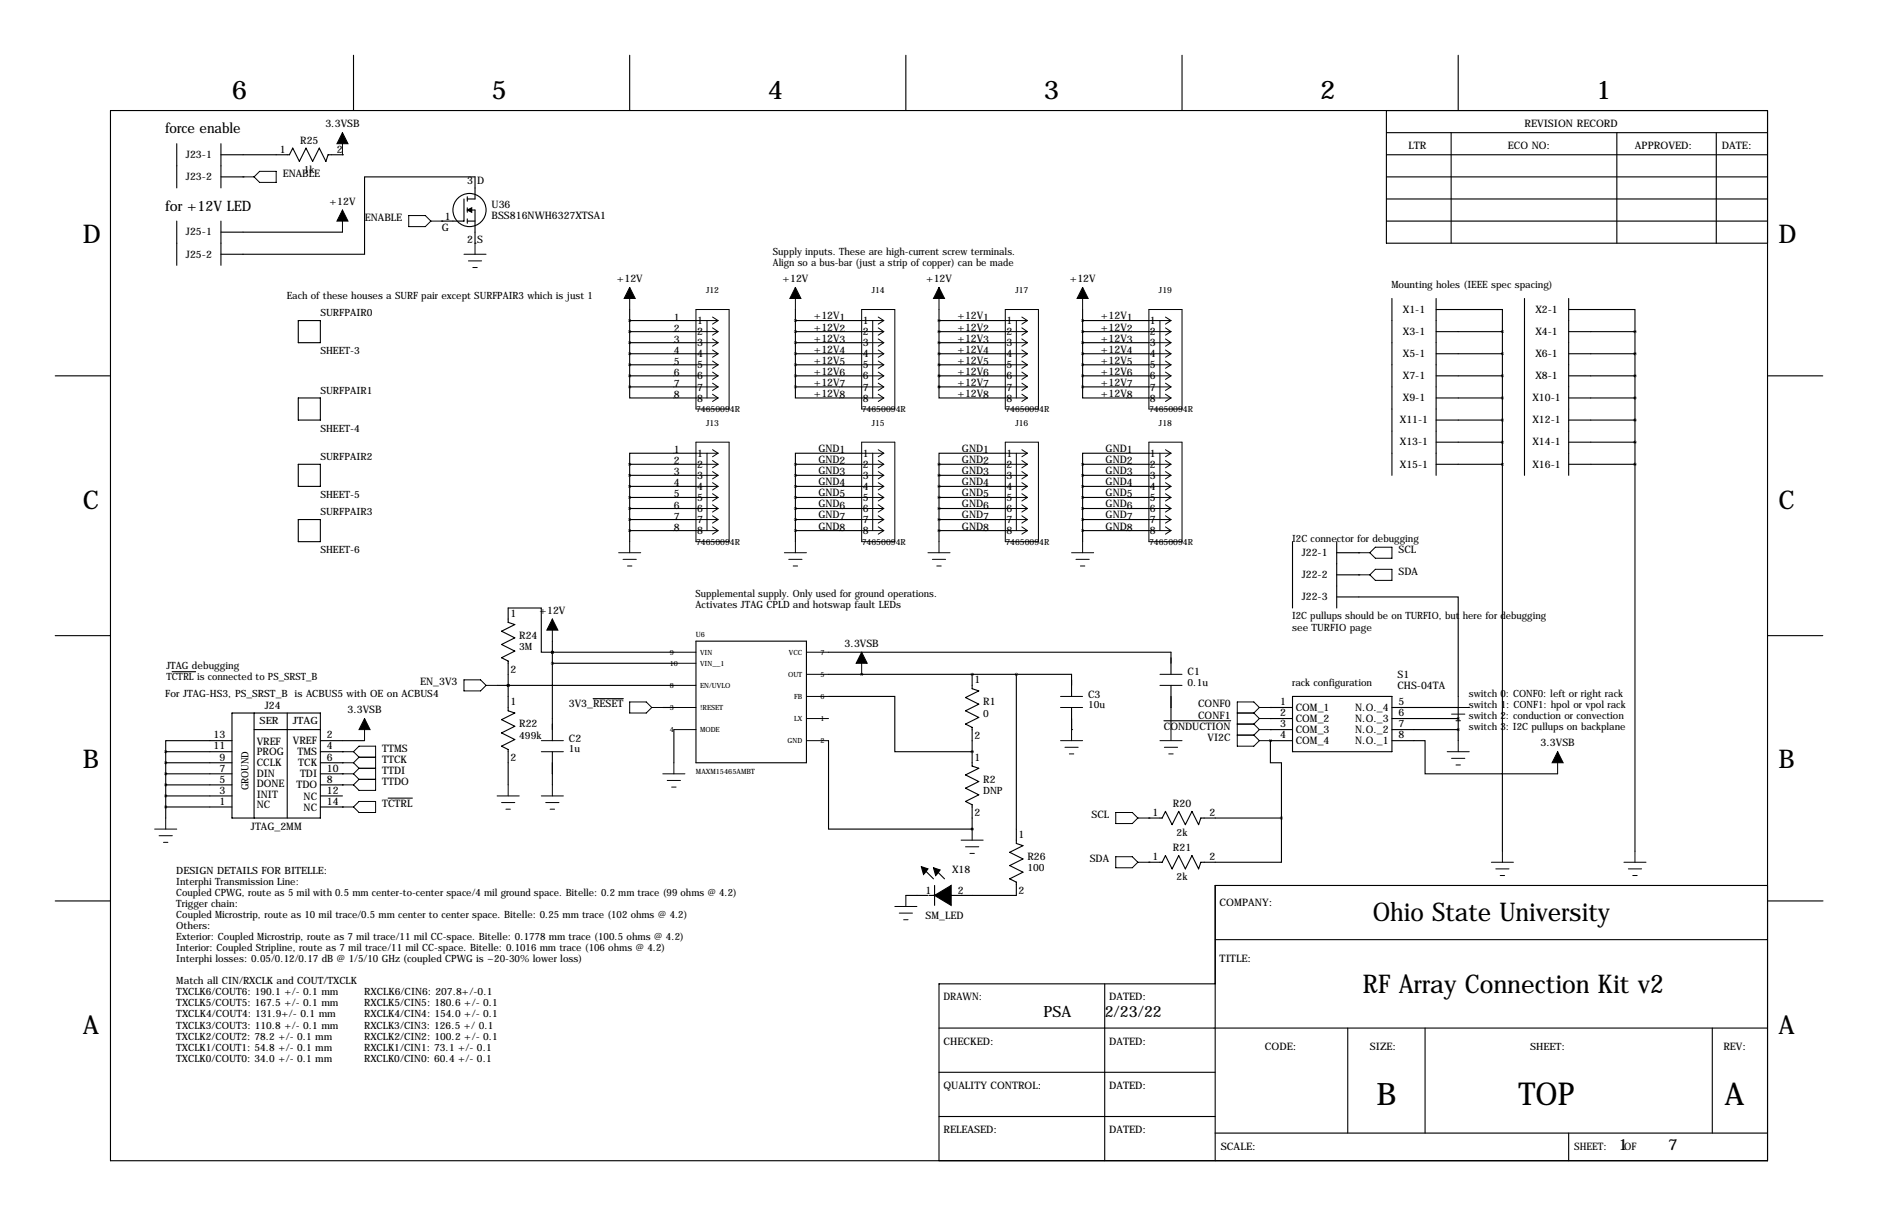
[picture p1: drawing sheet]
<svg xmlns="http://www.w3.org/2000/svg" width="432mm" height="279mm" viewBox="0 0 432 279" stroke-linecap="round" stroke-linejoin="round" font-family="sans-serif">
<g fill="none" stroke="#000" stroke-width=".25">
<path d="M81.3 12.7v12.7M144.8 12.7v12.7M208.3 12.7v12.7M271.8 12.7v12.7M335.3 12.7v12.7M25.4 25.4h381v241.3h-381zM40.6 33v10.2M50.8 35.6h15.7l.8-1.6 1.5 3.1 1.6-3.1 1.5 3.1 1.5-3.1 1.5 3.1 .5-1.5h3.3M50.8 33v10.2M78.7 35.6h.1M318.8 30.5h87.6M318.8 35.6h87.6"/>
<path d="M318.8 25.4v30.5h87.6M333.7 30.5v25.4M371.8 30.5v25.4M394.6 30.5v25.4M40.6 50.8v10.2M50.8 40.6h5.1M50.8 50.8v10.2M50.8 53.3h27.9M55.9 40.6h.1M101.6 50.8h.1M106.7 45.7v5.1h-5.1M107.4 45.7h1.8v-5.1h-25.4v17.8h-33"/>
<path d="M107.4 50.8h1.8M107.4 48.3h1.8v7.6M107.4 45.2v1M107.4 47.8v1M107.4 50.3v1M109.2 55.9h.1M318.8 45.7h87.6M318.8 50.8h87.6M318.8 40.6h87.6M68.6 73.7h5.1v5h-5.1zM144.8 71.1v17.8M144.8 78.7h15.2"/>
<path d="M144.8 73.7h15.2M144.8 76.2h15.2M182.9 78.7h15.2M182.9 73.7h15.2M182.9 76.2h15.2M182.9 71.1v17.8M215.9 71.1v17.8M215.9 78.7h15.2M215.9 73.7h15.2M215.9 76.2h15.2M248.9 78.7h15.3M248.9 73.7h15.3"/>
<path d="M248.9 76.2h15.3M248.9 71.1v17.8M320 68.6v40.6M330.2 71.1h15.2v5.1M330.2 68.6v40.6M330.2 76.2h15.2M345.4 76.2v119.4M350.5 68.6v40.6M360.7 71.1h15.2v5.1M360.7 68.6v40.6M360.7 76.2h15.2M375.9 76.2v119.4"/>
<path d="M12.7 86.4h12.7M68.6 91.4h5.1v5.1h-5.1zM144.8 88.9v2.5h15.2M144.8 86.4h15.2M144.8 81.3h15.2M144.8 83.8h15.2M144.8 88.9h15.2M182.9 88.9v2.5h15.2M182.9 86.4h15.2M182.9 81.3h15.2M182.9 83.8h15.2M182.9 88.9h15.2"/>
<path d="M215.9 88.9v2.5h15.2M215.9 86.4h15.2M215.9 81.3h15.2M215.9 83.8h15.2M215.9 88.9h15.2M248.9 88.9v2.5h15.3M248.9 86.4h15.3M248.9 81.3h15.3M248.9 83.8h15.3M248.9 88.9h15.3M330.2 86.4h15.2M330.2 81.3h15.2"/>
<path d="M330.2 96.5h15.2M330.2 91.4h15.2M360.7 86.4h15.2M360.7 81.3h15.2M360.7 96.5h15.2M360.7 91.4h15.2M406.4 86.4h12.7M68.6 106.7h5.1v5.1h-5.1zM68.6 119.4h5.1v5.1h-5.1zM144.8 106.7v17.8M144.8 111.8h15.2M144.8 106.7h15.2"/>
<path d="M144.8 119.4h15.2M144.8 109.2h15.2M144.8 114.3h15.2M144.8 116.8h15.2M160 104.1h-15.2v2.6M182.9 111.8h15.2M182.9 106.7h15.2M182.9 119.4h15.2M182.9 109.2h15.2M182.9 114.3h15.2M182.9 116.8h15.2M182.9 106.7v17.8"/>
<path d="M198.1 104.1h-15.2v2.6M215.9 106.7v17.8M215.9 111.8h15.2M215.9 106.7h15.2M215.9 119.4h15.2M215.9 109.2h15.2M215.9 114.3h15.2M215.9 116.8h15.2M231.1 104.1h-15.2v2.6M248.9 111.8h15.3M248.9 106.7h15.3M248.9 119.4h15.3"/>
<path d="M248.9 109.2h15.3M248.9 114.3h15.3M248.9 116.8h15.3M248.9 106.7v17.8M264.2 104.1h-15.3v2.6M330.2 106.7h15.2M330.2 101.6h15.2M360.7 106.7h15.2M360.7 101.6h15.2M144.8 121.9h15.2M182.9 121.9h15.2M215.9 121.9h15.2"/>
<path d="M248.9 121.9h15.3M297.2 124.5v15.2M307.3 137.2h28v22.8M307.3 124.5v15.2M307.3 127h5.1M307.3 132.1h5.1M312.4 132.1h.1M312.4 127h.1M12.7 146h12.7M39.6 154.3h5.4M114.3 157.5h40.6M116.8 157.5h.1"/>
<path d="M127 149.9h-2.5v-10.2h-7.7v3.3l1.6 .5-3.1 1.5 3.1 1.6-3.1 1.5 3.1 1.5-3.1 1.5 1.5 .8v11.4l1.6 .5-3.1 1.6 3.1 1.5-3.1 1.5 3.1 1.5-3.1 1.5 1.5 .8v8.1M127 149.9h.1M127 147.3v22.9M127 152.4h27.9M127 149.9h27.9M160 147.3h25.4v28h-25.4zM190.5 149.9h78.7v5M190.5 154.9h55.9v5.1M198.1 154.9h.1M223.5 154.9h.1M223.5 154.9v3.3l1.5 .6-3 1.5 3 1.5-3 1.5 3 1.5-3 1.6 1.5 .7v8.9l1.5 .5-3 1.6 3 1.5-3 1.5 3 1.5-3 1.5 1.5 .8v5.6M233.7 154.9v38.9l1.5 .5-3 1.5 3 1.6-3 1.5 3 1.5-3 1.5 1.5 .8v3h-20.1"/>
<path d="M269.2 157.5v10.1M406.4 146h12.7M38.1 175.3h15.2M38.1 177.8h15.2M38.1 172.7h15.2M38.1 172.7v15.3M53.3 170.2h-15.2v2.5M53.3 163.8h20.4v24.2h-20.4zM58.4 163.8v24.2M58.4 167.6h15.3M66 163.8v24.2M73.7 175.3h5"/>
<path d="M73.7 177.8h5M73.7 170.2h10.1M73.7 172.7h5M78.7 175.3h.1M78.7 172.7h.1M78.7 177.8h.1M127 172.7v7.6M136.4 160.5h6.9M152.4 162.6h2.5M154.9 167.6v7.7M190.5 170.2v20.3h33M190.5 160h15.2v12.7h17.8"/>
<path d="M223.5 172.7h.1M246.4 167.6h.1M246.4 162.6v5M267.6 165.6h15.4M292.1 167.6h.1M292.1 162.6h.1M292.1 165.1h.1M292.1 170.2v5.1h2.5v12.7M292.1 170.2h.1M292.1 167.6h5.1M292.1 170.2h5.1M292.1 162.6h5.1"/>
<path d="M292.1 165.1h5.1M297.2 160h22.8v12.7h-22.8zM320 162.6h15.3v2.5M320 170.2h7.7v7.6h30.4M320 167.6h15.3M320 165.1h15.3M335.3 165.1v5.1M38.1 185.4h15.2M38.1 182.9h15.2M38.1 180.3h15.2M73.7 185.4h5M73.7 182.9h5"/>
<path d="M73.7 180.3h5M78.7 180.3h.1M78.7 185.4h.1M89.2 183.4h5.6M212.1 199.4l2.5 2.5M214.6 199.4l2.6 2.5M223.5 190.5h.1M264.2 198.1h.1M264.2 188h.1M264.2 188h3l.8-1.6 1.5 3.1 1.5-3.1 1.5 3.1 1.6-3.1 1.5 3.1 .5-1.5h18.5M294.6 188v10.1h-18.5l-.5 1.5-1.5-3-1.6 3-1.5-3-1.5 3-1.5-3-.8 1.5h-3M12.7 207h12.7"/>
<path d="M208.3 205.7h5.1M214.9 203.5v4.5M279.4 215.9h127M406.4 203.5h-127v63.2M406.5 207h12.7M215.9 236.2h190.5M254 226.1v40.6M279.4 226.1h-63.5v40.6M309.9 236.2v24.1M327.7 236.2v24.1M393.7 236.2v24.1M215.9 246.4h63.5"/>
<path d="M215.9 256.5h63.5M279.4 260.3h127M360.7 260.3v6.4"/>
<circle cx="107.9" cy="48.3" r="3.8"/>
</g>
<g fill="none" stroke="#000" stroke-width=".23">
<path d="M59.7 39.4h3.8v2.5h-3.8l-1.3-1.3zM78.7 30.5v5.1M55.9 40.6h2.5M78.7 48.3v5M94 49.5h3.8l1.3 1.3-1.3 1.3h-3.8zM99.1 50.8h2.5M106.7 58.4h5.1M107.7 59.9h3M109.2 55.9v2.5M108.7 61.5h1M144.8 66v5.1M154.9 73.7h.1"/>
<path d="M160 71.1h7.6v22.9h-7.6zM160 73.7h5.1M160 76.2h5.1M160 78.7h5.1M162.6 73.7v17.7M163.8 72.8l1.3 .9M163.8 75.3l1.3 .9M163.8 77.9l1.3 .8M165.1 73.7l-1.3 .8M165.1 76.2l-1.3 .8M165.1 78.7l-1.3 .9M182.9 66v5.1"/>
<path d="M193 73.7h.1M198.1 71.1h7.6v22.9h-7.6zM198.1 73.7h5.1M198.1 76.2h5.1M198.1 78.7h5.1M200.7 73.7v17.7M201.9 72.8l1.3 .9M201.9 75.3l1.3 .9M201.9 77.9l1.3 .8M203.2 73.7l-1.3 .8M203.2 76.2l-1.3 .8M203.2 78.7l-1.3 .9"/>
<path d="M215.9 66v5.1M226.1 73.7h.1M231.1 71.1h7.7v22.9h-7.7zM231.1 73.7h5.1M231.1 76.2h5.1M231.1 78.7h5.1M233.7 73.7v17.7M234.9 72.8l1.3 .9M234.9 75.3l1.3 .9M234.9 77.9l1.3 .8M236.2 73.7l-1.3 .8M236.2 76.2l-1.3 .8"/>
<path d="M236.2 78.7l-1.3 .9M248.9 66v5.1M259.1 73.7h.1M264.2 71.1h7.6v22.9h-7.6zM264.2 73.7h5M264.2 76.2h5M264.2 78.7h5M266.7 73.7v17.7M268 72.8l1.2 .9M268 75.3l1.2 .9M268 77.9l1.2 .8M269.2 73.7l-1.2 .8"/>
<path d="M269.2 76.2l-1.2 .8M269.2 78.7l-1.2 .9M160 81.3h5.1M160 83.8h5.1M160 86.4h5.1M160 88.9h5.1M160 91.4h5.1M163.8 80.4l1.3 .9M163.8 83l1.3 .8M163.8 85.5l1.3 .9M163.8 88l1.3 .9M163.8 90.6l1.3 .8"/>
<path d="M165.1 81.3l-1.3 .8M165.1 83.8l-1.3 .8M165.1 86.4l-1.3 .8M165.1 88.9l-1.3 .8M165.1 91.4l-1.3 .9M198.1 81.3h5.1M198.1 83.8h5.1M198.1 86.4h5.1M198.1 88.9h5.1M198.1 91.4h5.1M201.9 80.4l1.3 .9M201.9 83l1.3 .8"/>
<path d="M201.9 85.5l1.3 .9M201.9 88l1.3 .9M201.9 90.6l1.3 .8M203.2 81.3l-1.3 .8M203.2 83.8l-1.3 .8M203.2 86.4l-1.3 .8M203.2 88.9l-1.3 .8M203.2 91.4l-1.3 .9M231.1 81.3h5.1M231.1 83.8h5.1M231.1 86.4h5.1M231.1 88.9h5.1"/>
<path d="M231.1 91.4h5.1M234.9 80.4l1.3 .9M234.9 83l1.3 .8M234.9 85.5l1.3 .9M234.9 88l1.3 .9M234.9 90.6l1.3 .8M236.2 81.3l-1.3 .8M236.2 83.8l-1.3 .8M236.2 86.4l-1.3 .8M236.2 88.9l-1.3 .8M236.2 91.4l-1.3 .9M264.2 81.3h5"/>
<path d="M264.2 83.8h5M264.2 86.4h5M264.2 88.9h5M264.2 91.4h5M268 80.4l1.2 .9M268 83l1.2 .8M268 85.5l1.2 .9M268 88l1.2 .9M268 90.6l1.2 .8M269.2 81.3l-1.2 .8M269.2 83.8l-1.2 .8M269.2 86.4l-1.2 .8"/>
<path d="M269.2 88.9l-1.2 .8M269.2 91.4l-1.2 .9M154.9 104.1h.1M160 101.6h7.6v22.9h-7.6zM160 104.1h5.1M160 106.7h5.1M160 109.2h5.1M160 111.8h5.1M160 114.3h5.1M160 116.8h5.1M160 119.4h5.1M162.6 104.1v17.8"/>
<path d="M163.8 103.3l1.3 .8M163.8 105.8l1.3 .9M163.8 108.4l1.3 .8M163.8 110.9l1.3 .9M163.8 113.4l1.3 .9M163.8 116l1.3 .8M163.8 118.5l1.3 .9M165.1 104.1l-1.3 .9M165.1 106.7l-1.3 .8M165.1 109.2l-1.3 .8M165.1 111.8l-1.3 .8M165.1 114.3l-1.3 .8"/>
<path d="M165.1 116.8l-1.3 .9M165.1 119.4l-1.3 .8M193 104.1h.1M198.1 101.6h7.6v22.9h-7.6zM198.1 104.1h5.1M198.1 106.7h5.1M198.1 109.2h5.1M198.1 111.8h5.1M198.1 114.3h5.1M198.1 116.8h5.1M198.1 119.4h5.1M200.7 104.1v17.8"/>
<path d="M201.9 103.3l1.3 .8M201.9 105.8l1.3 .9M201.9 108.4l1.3 .8M201.9 110.9l1.3 .9M201.9 113.4l1.3 .9M201.9 116l1.3 .8M201.9 118.5l1.3 .9M203.2 104.1l-1.3 .9M203.2 106.7l-1.3 .8M203.2 109.2l-1.3 .8M203.2 111.8l-1.3 .8M203.2 114.3l-1.3 .8"/>
<path d="M203.2 116.8l-1.3 .9M203.2 119.4l-1.3 .8M226.1 104.1h.1M231.1 101.6h7.7v22.9h-7.7zM231.1 104.1h5.1M231.1 106.7h5.1M231.1 109.2h5.1M231.1 111.8h5.1M231.1 114.3h5.1M231.1 116.8h5.1M231.1 119.4h5.1M233.7 104.1v17.8"/>
<path d="M234.9 103.3l1.3 .8M234.9 105.8l1.3 .9M234.9 108.4l1.3 .8M234.9 110.9l1.3 .9M234.9 113.4l1.3 .9M234.9 116l1.3 .8M234.9 118.5l1.3 .9M236.2 104.1l-1.3 .9M236.2 106.7l-1.3 .8M236.2 109.2l-1.3 .8M236.2 111.8l-1.3 .8M236.2 114.3l-1.3 .8"/>
<path d="M236.2 116.8l-1.3 .9M236.2 119.4l-1.3 .8M259.1 104.1h.1M264.2 101.6h7.6v22.9h-7.6zM264.2 104.1h5M264.2 106.7h5M264.2 109.2h5M264.2 111.8h5M264.2 114.3h5M264.2 116.8h5M264.2 119.4h5M266.7 104.1v17.8"/>
<path d="M268 103.3l1.2 .8M268 105.8l1.2 .9M268 108.4l1.2 .8M268 110.9l1.2 .9M268 113.4l1.2 .9M268 116l1.2 .8M268 118.5l1.2 .9M269.2 104.1l-1.2 .9M269.2 106.7l-1.2 .8M269.2 109.2l-1.2 .8M269.2 111.8l-1.2 .8M269.2 114.3l-1.2 .8"/>
<path d="M269.2 116.8l-1.2 .9M269.2 119.4l-1.2 .8M142.2 127h5.1M143.3 128.5h3M144.3 130h1M144.8 124.5v2.5M160 121.9h5.1M163.8 121.1l1.3 .8M165.1 121.9l-1.3 .8M180.3 127h5.1M181.4 128.5h3M182.4 130h1"/>
<path d="M182.9 124.5v2.5M198.1 121.9h5.1M201.9 121.1l1.3 .8M203.2 121.9l-1.3 .8M213.4 127h5M214.4 128.5h3M215.4 130h1M215.9 124.5v2.5M231.1 121.9h5.1M234.9 121.1l1.3 .8M236.2 121.9l-1.3 .8M246.4 127h5.1"/>
<path d="M247.4 128.5h3M248.4 130h1M248.9 124.5v2.5M264.2 121.9h5M268 121.1l1.2 .8M269.2 121.9l-1.2 .8M312.4 127h2.6M312.4 132.1h2.6M315 132.1l1.2-1.3h3.8v2.5h-3.8zM315 127l1.2-1.3h3.8v2.6h-3.8zM106.7 156.2h3.8l1.3 1.3-1.3 1.3h-3.8zM111.8 157.5h2.5"/>
<path d="M127 142.2v5.1M154.9 157.5h5.1M154.9 149.9h5.1M154.9 152.4h5.1M185.4 154.9h5.1M185.4 149.9h5.1M198.1 149.9v5M266.7 157.5h5.1M266.7 154.9h5.1M78.7 172.7h2.6M78.7 177.8h2.6M78.7 175.3h2.6"/>
<path d="M81.3 172.7l1.2 1.3M81.3 172.7l1.2-1.3h3.9v10.2h-3.9l-1.2-1.3M81.3 175.3l1.2 1.2M81.3 177.8l1.2 1.3M82.5 174h3.9M82.5 176.5h3.9M82.5 174l-1.2 1.3M82.5 179.1h3.9M82.5 176.5l-1.2 1.3M82.5 179.1l-1.2 1.2M83.8 165.1v5.1M124.5 170.2h5"/>
<path d="M124.5 172.7h5M144.8 161.3h3.8l1.3 1.3-1.3 1.2h-3.8zM149.9 162.6h2.5M152.4 177.8h5.1M153.4 179.3h3.1M154.9 162.6h5.1M154.9 167.6h5.1M154.9 175.3v2.5M185.4 160h5.1M185.4 170.2h5.1M185.4 165.1h5.1M243.8 162.6h5.1"/>
<path d="M243.8 160h5.1M243.8 170.2h5.1M244.9 171.7h3M245.9 173.2h1M246.4 167.6v2.6M266.7 170.2h5.1M267.7 171.7h3.1M268.7 173.2h1M269.2 167.6v2.6M284.5 163.8h3.8M284.5 168.9h3.8M284.5 166.4h3.8"/>
<path d="M288.3 166.4l1.3 1.2M288.3 168.9l1.3 1.3M288.3 163.8l1.3 1.3M289.6 162.6h2.5M289.6 170.2h2.5M289.6 165.1h2.5M289.6 167.6h2.5M289.6 162.6l-1.3-1.3h-3.8v10.1h3.8l1.3-1.2M289.6 167.6l-1.3 1.3M289.6 162.6l-1.3 1.2M289.6 165.1l-1.3 1.3M332.7 162.6h5.1"/>
<path d="M332.7 172.7h5.1M333.8 164.1h3M333.8 174.2h3M334.8 165.6h1M334.8 175.8h1M335.3 160v2.6M335.3 170.2v2.5M358.1 172.7v5.1M35.6 190.5h5M36.6 192h3M37.6 193.5h1M38.1 188v2.5"/>
<path d="M78.7 180.3h2.6M78.7 185.4h2.6M82.5 184.1h3.9v2.6h-3.9l-1.2-1.3zM114.3 182.9h5.1M115.3 184.4h3.1M116.3 185.9h1M116.8 180.3v2.6M124.5 182.9h5M125.5 184.4h3M126.5 185.9h1M127 180.3v2.6M154.4 180.8h1"/>
<path d="M221 193h5.1M222 194.6h3M223 196.1h1M223.5 190.5v2.5M256.5 186.7h3.8l1.3 1.3-1.3 1.2h-3.8zM256.5 196.8h3.8l1.3 1.3-1.3 1.3h-3.8zM261.6 198.1h2.6M261.6 188h2.6M342.9 198.1h5.1M343.9 199.6h3.1M345.4 195.6v2.5M373.4 198.1h5.1"/>
<path d="M374.4 199.6h3M375.9 195.6v2.5M205.7 208.3h5.1M206.8 209.8h3M207.8 211.3h1M208.3 205.7v2.6M344.9 201.2h1M375.4 201.2h1"/>
</g>
<path d="M107.4 48.3l1.1-.5v1zM211.8 199.1l1.6 .5-1.1 1.3zM214.6 199.4l1.6 .5-1.1 1.3zM214.9 205.7h3.8v2.3zM214.9 205.7l3.8-2.2v2.2z" fill="#000" stroke="#000" stroke-width=".25"/>
<path d="M78.7 30.5l1.3 2.5h-2.5zM78.7 48.3l1.3 2.5h-2.5zM144.8 66l1.2 2.6h-2.5zM182.9 66l1.2 2.6h-2.5zM215.9 66l1.3 2.6h-2.6zM248.9 66l1.3 2.6h-2.6zM127 142.2l1.3 2.6h-2.6zM198.1 149.9l1.3 2.5h-2.6zM83.8 165.1l1.3 2.5h-2.6zM358.1 172.7l1.3 2.6h-2.5z" fill="#000" stroke="#000" stroke-width=".23"/>
<path d="M345.4 81.3a.05 .05 0 0 0 .1 0 .05 .05 0 0 0-.1 0zM345.4 76.2a.05 .05 0 0 0 .1 0 .05 .05 0 0 0-.1 0zM345.4 86.4a.05 .05 0 0 0 .1 0 .05 .05 0 0 0-.1 0zM345.4 91.4a.05 .05 0 0 0 .1 0 .05 .05 0 0 0-.1 0zM345.4 96.5a.05 .05 0 0 0 .1 0 .05 .05 0 0 0-.1 0zM345.4 101.6a.05 .05 0 0 0 .1 0 .05 .05 0 0 0-.1 0zM345.4 106.7a.05 .05 0 0 0 .1 0 .05 .05 0 0 0-.1 0zM294.6 188a.05 .05 0 0 0 .1 0 .05 .05 0 0 0-.1 0zM116.8 157.5a.05 .05 0 0 0 .1 0 .05 .05 0 0 0-.1 0zM116.8 157.5a.05 .05 0 0 0 .1 0 .05 .05 0 0 0-.1 0z" fill="#000" stroke="#000" stroke-width=".63"/>
<text font-size="7.3" x="349.1" y="254">TOP</text>
<g font-size="7.1">
<text x="316.5" y="254">B</text>
<text x="396.5" y="254">A</text>
</g>
<g font-size="5.9">
<text x="53.3" y="22.9">6</text>
<text x="113" y="22.9">5</text>
<text x="176.5" y="22.9">4</text>
<text x="240" y="22.9">3</text>
<text x="303.5" y="22.9">2</text>
<text x="367" y="22.9">1</text>
<text x="19" y="55.9">D</text>
<text x="408.9" y="55.9">D</text>
<text x="19" y="116.8">C</text>
<text x="408.9" y="116.8">C</text>
<text x="19" y="176.5">B</text>
<text x="408.9" y="176.5">B</text>
<text x="315.6" y="211.6">Ohio State University</text>
<text x="313.4" y="228.1">RF Array Connection Kit v2</text>
<text x="19" y="237.5">A</text>
<text x="408.9" y="237.5">A</text>
</g>
<g font-size="3.6">
<text x="239.9" y="233.7">PSA</text>
<text x="254" y="233.7">2/23/22</text>
<text x="372.1" y="264.1">1</text>
<text x="383.5" y="264.1">7</text>
</g>
<g font-size="3.3">
<text x="37.9" y="30.6">force enable</text>
<text x="37.9" y="48.4">for +12V LED</text>
</g>
<g font-size="2.4">
<text x="74.8" y="29.2">3.3VSB</text>
<text x="350.5" y="29.2">REVISION RECORD</text>
<text x="64.4" y="35.2">1</text>
<text x="69" y="33">R25</text>
<text x="77.4" y="35.1">2</text>
<text x="323.8" y="34.3">LTR</text>
<text x="346.7" y="34.3">ECO NO:</text>
<text x="375.9" y="34.3">APPROVED:</text>
<text x="395.9" y="34.3">DATE:</text>
<text x="42.7" y="36.3">J23-1</text>
<text x="42.7" y="41.4">J23-2</text>
<text x="65" y="40.6">ENABLE</text>
<text x="75.8" y="47">+12V</text>
<text x="107.4" y="42.3">3</text>
<text x="109.7" y="42.3">D</text>
<text x="113" y="47.8">U36</text>
<text x="83.9" y="50.8">ENABLE</text>
<text x="101.6" y="53">G</text>
<text x="102.3" y="50.5">1</text>
<text x="113" y="50.4">BSS816NWH6327XTSA1</text>
<text x="42.7" y="54.1">J25-1</text>
<text x="42.7" y="59.2">J25-2</text>
<text x="107.4" y="55.9">2 S</text>
<text x="141.8" y="64.8">+12V</text>
<text x="179.9" y="64.8">+12V</text>
<text x="212.9" y="64.8">+12V</text>
<text x="245.9" y="64.8">+12V</text>
<text x="322.6" y="71.9">X1-1</text>
<text x="353" y="71.9">X2-1</text>
<text x="154.9" y="73.7">1</text>
<text x="154.9" y="76.2">2</text>
<text x="160.3" y="74.5">1</text>
<text x="160.3" y="77">2</text>
<text x="187.1" y="73.4">+12V1</text>
<text x="187.1" y="75.9">+12V2</text>
<text x="198.4" y="74.5">1</text>
<text x="198.4" y="77">2</text>
<text x="220.1" y="73.4">+12V1</text>
<text x="220.1" y="75.9">+12V2</text>
<text x="231.4" y="74.5">1</text>
<text x="231.4" y="77">2</text>
<text x="253.1" y="73.4">+12V1</text>
<text x="253.1" y="75.9">+12V2</text>
<text x="264.4" y="74.5">1</text>
<text x="264.4" y="77">2</text>
<text x="322.6" y="77">X3-1</text>
<text x="353" y="77">X4-1</text>
<text x="154.9" y="78.7">3</text>
<text x="154.9" y="81.3">4</text>
<text x="154.9" y="83.8">5</text>
<text x="160.3" y="79.6">3</text>
<text x="160.3" y="82.1">4</text>
<text x="187.1" y="78.5">+12V3</text>
<text x="187.1" y="81">+12V4</text>
<text x="187.1" y="83.6">+12V5</text>
<text x="198.4" y="79.6">3</text>
<text x="198.4" y="82.1">4</text>
<text x="220.1" y="78.5">+12V3</text>
<text x="220.1" y="81">+12V4</text>
<text x="220.1" y="83.6">+12V5</text>
<text x="231.4" y="79.6">3</text>
<text x="231.4" y="82.1">4</text>
<text x="253.1" y="78.5">+12V3</text>
<text x="253.1" y="81">+12V4</text>
<text x="253.1" y="83.6">+12V5</text>
<text x="264.4" y="79.6">3</text>
<text x="264.4" y="82.1">4</text>
<text x="322.6" y="82">X5-1</text>
<text x="353" y="82">X6-1</text>
<text x="154.9" y="86.4">6</text>
<text x="154.9" y="88.9">7</text>
<text x="160.3" y="84.7">5</text>
<text x="160.3" y="87.2">6</text>
<text x="160.3" y="89.7">7</text>
<text x="187.1" y="86.1">+12V6</text>
<text x="187.1" y="88.6">+12V7</text>
<text x="198.4" y="84.7">5</text>
<text x="198.4" y="87.2">6</text>
<text x="198.4" y="89.7">7</text>
<text x="220.1" y="86.1">+12V6</text>
<text x="220.1" y="88.6">+12V7</text>
<text x="231.4" y="84.7">5</text>
<text x="231.4" y="87.2">6</text>
<text x="231.4" y="89.7">7</text>
<text x="253.1" y="86.1">+12V6</text>
<text x="253.1" y="88.6">+12V7</text>
<text x="264.4" y="84.7">5</text>
<text x="264.4" y="87.2">6</text>
<text x="264.4" y="89.7">7</text>
<text x="322.6" y="87.1">X7-1</text>
<text x="353" y="87.1">X8-1</text>
<text x="154.9" y="91.4">8</text>
<text x="160.3" y="92.3">8</text>
<text x="187.1" y="91.2">+12V8</text>
<text x="198.4" y="92.3">8</text>
<text x="220.1" y="91.2">+12V8</text>
<text x="231.4" y="92.3">8</text>
<text x="253.1" y="91.2">+12V8</text>
<text x="264.4" y="92.3">8</text>
<text x="322.6" y="92.2">X9-1</text>
<text x="352.3" y="92.2">X10-1</text>
<text x="321.9" y="97.3">X11-1</text>
<text x="352.3" y="97.3">X12-1</text>
<text x="154.9" y="104.1">1</text>
<text x="154.9" y="106.7">2</text>
<text x="160.3" y="105">1</text>
<text x="160.3" y="107.5">2</text>
<text x="188.2" y="103.9">GND1</text>
<text x="188.2" y="106.4">GND2</text>
<text x="198.4" y="105">1</text>
<text x="198.4" y="107.5">2</text>
<text x="221.2" y="103.9">GND1</text>
<text x="221.2" y="106.4">GND2</text>
<text x="231.4" y="105">1</text>
<text x="231.4" y="107.5">2</text>
<text x="254.2" y="103.9">GND1</text>
<text x="254.2" y="106.4">GND2</text>
<text x="264.4" y="105">1</text>
<text x="264.4" y="107.5">2</text>
<text x="321.9" y="102.4">X13-1</text>
<text x="321.9" y="107.4">X15-1</text>
<text x="352.3" y="102.4">X14-1</text>
<text x="352.3" y="107.4">X16-1</text>
<text x="154.9" y="109.2">3</text>
<text x="154.9" y="111.8">4</text>
<text x="160.3" y="110.1">3</text>
<text x="160.3" y="112.6">4</text>
<text x="188.2" y="109">GND3</text>
<text x="188.2" y="111.5">GND4</text>
<text x="198.4" y="110.1">3</text>
<text x="198.4" y="112.6">4</text>
<text x="221.2" y="109">GND3</text>
<text x="221.2" y="111.5">GND4</text>
<text x="231.4" y="110.1">3</text>
<text x="231.4" y="112.6">4</text>
<text x="254.2" y="109">GND3</text>
<text x="254.2" y="111.5">GND4</text>
<text x="264.4" y="110.1">3</text>
<text x="264.4" y="112.6">4</text>
<text x="154.9" y="114.3">5</text>
<text x="154.9" y="116.8">6</text>
<text x="154.9" y="119.4">7</text>
<text x="160.3" y="115.1">5</text>
<text x="160.3" y="117.7">6</text>
<text x="188.2" y="114">GND5</text>
<text x="188.2" y="116.6">GND6</text>
<text x="188.2" y="119.1">GND7</text>
<text x="198.4" y="115.1">5</text>
<text x="198.4" y="117.7">6</text>
<text x="221.2" y="114">GND5</text>
<text x="221.2" y="116.6">GND6</text>
<text x="221.2" y="119.1">GND7</text>
<text x="231.4" y="115.1">5</text>
<text x="231.4" y="117.7">6</text>
<text x="254.2" y="114">GND5</text>
<text x="254.2" y="116.6">GND6</text>
<text x="254.2" y="119.1">GND7</text>
<text x="264.4" y="115.1">5</text>
<text x="264.4" y="117.7">6</text>
<text x="154.9" y="121.9">8</text>
<text x="160.3" y="120.2">7</text>
<text x="160.3" y="122.8">8</text>
<text x="188.2" y="121.7">GND8</text>
<text x="198.4" y="120.2">7</text>
<text x="198.4" y="122.8">8</text>
<text x="221.2" y="121.7">GND8</text>
<text x="231.4" y="120.2">7</text>
<text x="231.4" y="122.8">8</text>
<text x="254.2" y="121.7">GND8</text>
<text x="264.4" y="120.2">7</text>
<text x="264.4" y="122.8">8</text>
<text x="299.3" y="127.8">J22-1</text>
<text x="321.6" y="127">SCL</text>
<text x="299.3" y="132.8">J22-2</text>
<text x="299.3" y="137.9">J22-3</text>
<text x="321.6" y="132.1">SDA</text>
<text x="117.3" y="141.7">1</text>
<text x="124" y="141">+12V</text>
<text x="119.4" y="146.8">R24</text>
<text x="194.2" y="148.6">3.3VSB</text>
<text x="117.3" y="154.6">2</text>
<text x="273" y="155.2">C1</text>
<text x="321.3" y="155.8">S1</text>
<text x="96.6" y="157.5">EN_3V3</text>
<text x="224" y="157">1</text>
<text x="250.2" y="160.3">C3</text>
<text x="321.3" y="158.3">CHS-04TA</text>
<text x="60.9" y="163">J24</text>
<text x="79.9" y="163.8">3.3VSB</text>
<text x="117.3" y="162.1">1</text>
<text x="119.4" y="167.1">R22</text>
<text x="130.8" y="162.6">3V3_RESET</text>
<text x="226.1" y="162.1">R1</text>
<text x="267.6" y="167.6">CONDUCTION</text>
<text x="275.5" y="162.6">CONF0</text>
<text x="275.5" y="165.1">CONF1</text>
<text x="294.3" y="162.1">1</text>
<text x="294.3" y="164.6">2</text>
<text x="294.3" y="167.1">3</text>
<text x="297.9" y="163.4">COM_1</text>
<text x="297.9" y="165.9">COM_2</text>
<text x="311.6" y="163.4">N.O._4</text>
<text x="311.6" y="165.9">N.O._3</text>
<text x="321.6" y="162.1">5</text>
<text x="321.6" y="164.6">6</text>
<text x="321.6" y="167.1">7</text>
<text x="49.1" y="172.2">11</text>
<text x="49.1" y="169.7">13</text>
<text x="59" y="173.6">PROG</text>
<text x="59" y="171.1">VREF</text>
<text x="67.4" y="171">VREF</text>
<text x="68.4" y="173.6">TMS</text>
<text x="75.2" y="169.7">2</text>
<text x="75.2" y="172.2">4</text>
<text x="87.9" y="172.7">TTMS</text>
<text x="130.8" y="170.4">C2</text>
<text x="224" y="169.8">2</text>
<text x="277.7" y="170.2">VI2C</text>
<text x="294.3" y="169.7">4</text>
<text x="297.9" y="168.5">COM_3</text>
<text x="297.9" y="171">COM_4</text>
<text x="311.6" y="168.5">N.O._2</text>
<text x="311.6" y="171">N.O._1</text>
<text x="321.6" y="169.7">8</text>
<text x="354.2" y="171.4">3.3VSB</text>
<text x="50.5" y="179.8">5</text>
<text x="50.5" y="177.3">7</text>
<text x="50.5" y="174.8">9</text>
<text x="59" y="178.4">DIN</text>
<text x="59" y="176">CCLK</text>
<text x="68.6" y="176.1">TCK</text>
<text x="69" y="178.6">TDI</text>
<text x="75.2" y="174.8">6</text>
<text x="75.2" y="179.8">8</text>
<text x="75.2" y="177.3">10</text>
<text x="87.9" y="175.3">TTCK</text>
<text x="87.9" y="177.8">TTDI</text>
<text x="117.3" y="174.9">2</text>
<text x="224" y="174.8">1</text>
<text x="226.1" y="179.8">R2</text>
<text x="50.5" y="184.9">1</text>
<text x="50.5" y="182.4">3</text>
<text x="59" y="185.7">NC</text>
<text x="59" y="183.3">INIT</text>
<text x="59" y="180.9">DONE</text>
<text x="68.2" y="181.2">TDO</text>
<text x="69.8" y="183.7">NC</text>
<text x="75.2" y="182.4">12</text>
<text x="75.2" y="184.9">14</text>
<text x="87.9" y="180.3">TTDO</text>
<text x="87.9" y="185.4">TCTRL</text>
<text x="269.7" y="185.4">R20</text>
<text x="57.7" y="190.6">JTAG_2MM</text>
<text x="69.8" y="186.3">NC</text>
<text x="224" y="187.6">2</text>
<text x="251" y="188">SCL</text>
<text x="265" y="187.6">1</text>
<text x="278.1" y="187.5">2</text>
<text x="234.2" y="192.5">1</text>
<text x="236.2" y="197.6">R26</text>
<text x="265" y="197.7">1</text>
<text x="269.7" y="195.6">R21</text>
<text x="278.1" y="197.6">2</text>
<text x="218.9" y="200.7">X18</text>
<text x="250.5" y="198.1">SDA</text>
<text x="212.8" y="205.4">1</text>
<text x="220.2" y="205.4">2</text>
<text x="234.2" y="205.4">2</text>
<text x="280.4" y="208.3">COMPANY:</text>
<text x="212.8" y="211.2">SM_LED</text>
<text x="280.4" y="221">TITLE:</text>
<text x="216.9" y="229.9">DRAWN:</text>
<text x="255" y="229.9">DATED:</text>
<text x="216.9" y="240">CHECKED:</text>
<text x="255" y="240">DATED:</text>
<text x="290.8" y="241.3">CODE:</text>
<text x="315" y="241.3">SIZE:</text>
<text x="396.2" y="241.3">REV:</text>
<text x="216.9" y="250.2">QUALITY CONTROL:</text>
<text x="255" y="250.2">DATED:</text>
<text x="216.9" y="260.3">RELEASED:</text>
<text x="255" y="260.3">DATED:</text>
<text x="280.7" y="264.2">SCALE:</text>
<text x="361.9" y="264.2">SHEET:</text>
<text x="373.4" y="264.2">OF</text>
</g>
<g font-size="2.3">
<text x="69.9" y="39.7">1k</text>
<text x="177.7" y="58.5">Supply inputs. These are high-current screw terminals.</text>
<text x="177.7" y="61.1">Align so a bus-bar (just a strip of copper) can be made</text>
<text x="65.9" y="68.7">Each of these houses a SURF pair except SURFPAIR3 which is just 1</text>
<text x="319.9" y="66.1">Mounting holes (IEEE spec spacing)</text>
<text x="73.7" y="72.6">SURFPAIR0</text>
<text x="73.7" y="81.4">SHEET-3</text>
<text x="73.7" y="90.4">SURFPAIR1</text>
<text x="73.7" y="99.1">SHEET-4</text>
<text x="73.7" y="105.7">SURFPAIR2</text>
<text x="73.7" y="114.4">SHEET-5</text>
<text x="73.7" y="118.4">SURFPAIR3</text>
<text x="297.1" y="124.6">I2C connector for debugging</text>
<text x="73.7" y="127.1">SHEET-6</text>
<text x="159.9" y="137.3">Supplemental supply. Only used for ground operations.</text>
<text x="159.9" y="139.8">Activates JTAG CPLD and hotswap fault LEDs</text>
<text x="297.1" y="142.3">I2C pullups should be on TURFIO, but here for debugging</text>
<text x="119.4" y="149.4">3M</text>
<text x="297.1" y="144.9">see TURFIO page</text>
<text x="38.3" y="153.8">JTAG debugging</text>
<text x="38" y="160.1">For JTAG-HS3, PS_SRST_B is ACBUS5 with OE on ACBUS4</text>
<text x="38.3" y="156.3">TCTRL is connected to PS_SRST_B</text>
<text x="273" y="157.6">0.1u</text>
<text x="297.1" y="157.6">rack configuration</text>
<text x="337.7" y="160.1">switch 0: CONF0: left or right rack</text>
<text x="59.7" y="166.4">SER</text>
<text x="67.3" y="166.4">JTAG</text>
<text x="226.1" y="164.7">0</text>
<text x="250.2" y="162.6">10u</text>
<text x="337.7" y="162.7">switch 1: CONF1: hpol or vpol rack</text>
<text x="337.7" y="165.2">switch 2: conduction or convection</text>
<text x="337.7" y="167.7">switch 3: I2C pullups on backplane</text>
<text x="119.4" y="169.8">499k</text>
<text x="130.8" y="172.8">1u</text>
<text x="57.1" y="181.6" transform="rotate(-90 57.1 181.6)">GROUND</text>
<text x="226.1" y="182.5">DNP</text>
<text x="270.5" y="192.1">2k</text>
<text x="40.5" y="203.3">Interphi Transmission Line:</text>
<text x="40.5" y="200.8">DESIGN DETAILS FOR BITELLE:</text>
<text x="236.2" y="200.2">100</text>
<text x="270.5" y="202.3">2k</text>
<text x="40.5" y="205.8">Coupled CPWG, route as 5 mil with 0.5 mm center-to-center space/4 mil ground space. Bitelle: 0.2 mm trace (99 ohms @ 4.2)</text>
<text x="40.5" y="208.4">Trigger chain:</text>
<text x="40.5" y="213.5">Others:</text>
<text x="40.5" y="210.9">Coupled Microstrip, route as 10 mil trace/0.5 mm center to center space. Bitelle: 0.25 mm trace (102 ohms @ 4.2)</text>
<text x="40.5" y="216">Exterior: Coupled Microstrip, route as 7 mil trace/11 mil CC-space. Bitelle: 0.1778 mm trace (100.5 ohms @ 4.2)</text>
<text x="40.5" y="218.5">Interior: Coupled Stripline, route as 7 mil trace/11 mil CC-space. Bitelle: 0.1016 mm trace (106 ohms @ 4.2)</text>
<text x="40.5" y="221.1">Interphi losses: 0.05/0.12/0.17 dB @ 1/5/10 GHz (coupled CPWG is ~20-30% lower loss)</text>
<text x="40.5" y="226.2">Match all CIN/RXCLK and COUT/TXCLK</text>
<text x="40.5" y="228.7">TXCLK6/COUT6: 190.1 +/- 0.1 mm</text>
<text x="40.5" y="231.2">TXCLK5/COUT5: 167.5 +/- 0.1 mm</text>
<text x="40.5" y="233.8">TXCLK4/COUT4: 131.9+/- 0.1 mm</text>
<text x="83.7" y="228.7">RXCLK6/CIN6: 207.8+/-0.1</text>
<text x="83.7" y="231.2">RXCLK5/CIN5: 180.6 +/- 0.1</text>
<text x="83.7" y="233.8">RXCLK4/CIN4: 154.0 +/- 0.1</text>
<text x="40.5" y="236.3">TXCLK3/COUT3: 110.8 +/- 0.1 mm</text>
<text x="40.5" y="238.9">TXCLK2/COUT2: 78.2 +/- 0.1 mm</text>
<text x="83.7" y="236.3">RXCLK3/CIN3: 126.5 +/ 0.1</text>
<text x="83.7" y="238.9">RXCLK2/CIN2: 100.2 +/- 0.1</text>
<text x="40.5" y="241.4">TXCLK1/COUT1: 54.8 +/- 0.1 mm</text>
<text x="40.5" y="243.9">TXCLK0/COUT0: 34.0 +/- 0.1 mm</text>
<text x="83.7" y="241.4">RXCLK1/CIN1: 73.1 +/- 0.1</text>
<text x="83.7" y="243.9">RXCLK0/CIN0: 60.4 +/- 0.1</text>
<text x="351.8" y="241.3">SHEET:</text>
</g>
<g font-size="1.9">
<text x="162.3" y="67.4">J12</text>
<text x="200.4" y="67.4">J14</text>
<text x="233.5" y="67.4">J17</text>
<text x="266.5" y="67.4">J19</text>
<text x="160" y="94.7">74650094R</text>
<text x="198.1" y="94.7">74650094R</text>
<text x="231.2" y="94.7">74650094R</text>
<text x="264.2" y="94.7">74650094R</text>
<text x="162.3" y="97.9">J13</text>
<text x="200.4" y="97.9">J15</text>
<text x="233.5" y="97.9">J16</text>
<text x="266.5" y="97.9">J18</text>
<text x="160" y="125.1">74650094R</text>
<text x="198.1" y="125.1">74650094R</text>
<text x="231.2" y="125.1">74650094R</text>
<text x="264.2" y="125.1">74650094R</text>
</g>
<g font-size="1.7">
<text x="160" y="146.5">U6</text>
<text x="160" y="177.8">MAXM15465AMBT</text>
</g>
<g font-size="1.6">
<text x="154" y="150.4">9</text>
<text x="154" y="153">10</text>
<text x="161" y="150.4">VIN</text>
<text x="161" y="153">VIN__1</text>
<text x="181.2" y="155.5">OUT</text>
<text x="181.4" y="150.4">VCC</text>
<text x="188.6" y="155.5">5</text>
<text x="188.6" y="150.4">7</text>
<text x="154" y="158.1">8</text>
<text x="161" y="158.1">EN/UVLO</text>
<text x="182.6" y="160.6">FB</text>
<text x="188.6" y="160.6">6</text>
<text x="154" y="163.1">3</text>
<text x="161" y="163.1">!RESET</text>
<text x="182.6" y="165.7">LX</text>
<text x="188.6" y="165.7">1</text>
<text x="154" y="168.2">4</text>
<text x="161" y="168.2">MODE</text>
<text x="181.1" y="170.8">GND</text>
<text x="188.6" y="170.8">2</text>
</g>
</svg>
